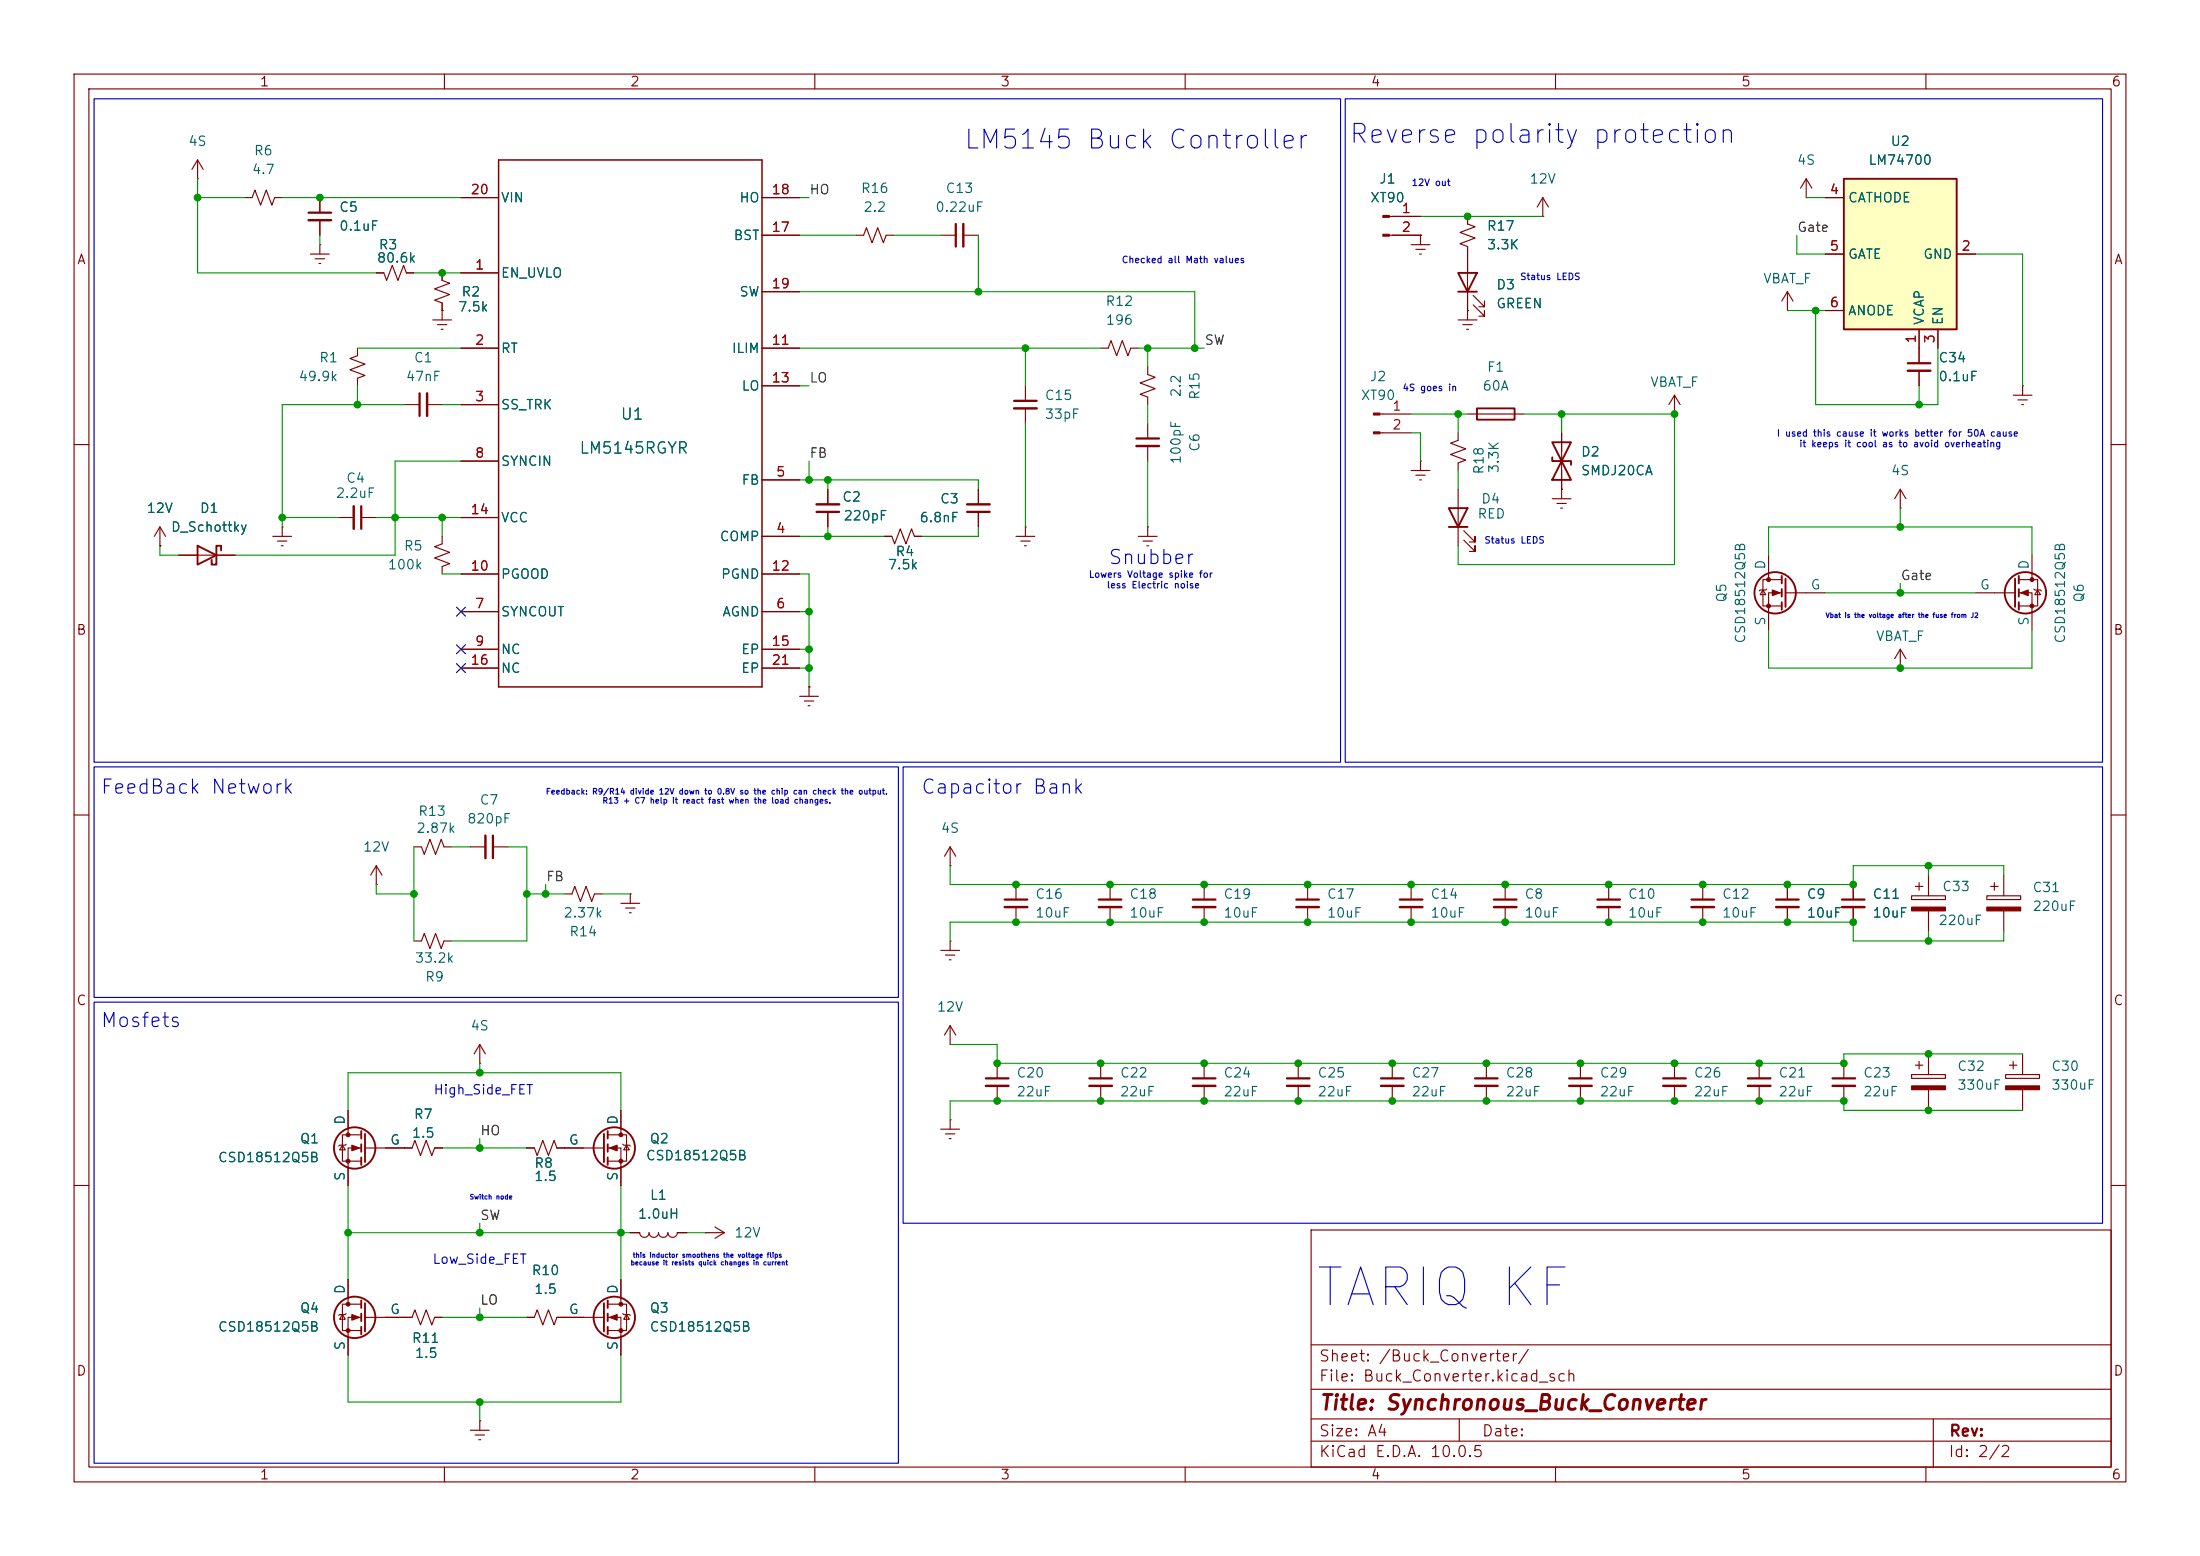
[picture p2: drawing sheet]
<svg xmlns="http://www.w3.org/2000/svg" width="297mm" height="210mm" viewBox="0 0 297 210" stroke-linecap="round" stroke-linejoin="round" font-family="sans-serif">
<g fill="none" stroke="#840000" stroke-width=".15">
<path d="M10 10h277v190h-277zM12 12h273v186h-273zM60 10v2M110 10v2M160 10v2M210 10v2M260 10v2M127 31.8h2M130 31.8h2.1M187.6 31.8h4.2M187.6 29.2h4.2M190.5 33h2.5"/>
<path d="M191.1 33.7h1.3M191.6 34.3h.3M191.8 31.8h.1M191.8 31.8v1.2M208.3 29.2h.1M208.3 26.7l-.8 1.2M208.3 26.7l.7 1.2M208.3 26.7v2.5M196.8 43.2h2.6M197.5 43.8h1.3M198 44.5h.2M198.1 41.9h.1"/>
<path d="M198.1 41.9v1.3M198.1 55.9h7.6M226.1 55.9h.1M226.1 53.3v2.6M226.1 53.3l-.8 1.3M226.1 53.3l.7 1.3M10 60h2M190.5 63.5h2.5M191.1 64.1h1.3M191.6 64.8h.3M191.8 62.2h.1M191.8 62.2v1.3"/>
<path d="M256.5 68.6h.1M256.5 66l-.7 1.3M256.5 66l.8 1.3M256.5 66v2.6M272.5 78.2h2.6v3.6h-2.6M274.3 74.9v3.3M274.6 79.5l.1 .1h.8l.1 .2M275.1 79.6l.4 .7h-.8zM285 60h2M256.5 90.2h.1M256.5 87.6v2.6M256.5 87.6l-.7 1.3"/>
<path d="M256.5 87.6l.8 1.3M266.7 80h5.3M272.5 80h1.8v5.1M10 110h2M55.9 114.3h1l.4 1 .7-2 .8 2 .8-2 .3 1h1.1M162.6 119.4v2M176.5 119.4v2M190.5 119.4v2M203.2 119.4v2M217.2 119.4v2M229.9 119.4v2M241.3 119.4v2"/>
<path d="M250.2 119.4v2M258.6 119.6h1M259.1 119.1v1M260.3 118.1v2.8M285 110h2M162.6 122.4v2.1M176.5 122.4v2.1M190.5 122.4v2.1M203.2 122.4v2.1M217.2 122.4v2.1M229.9 122.4v2.1M241.3 122.4v2.1"/>
<path d="M250.2 122.4v2.1M258.1 120.9h4.5v.5h-4.5zM260.3 122.9v2.8M46.2 154.6l.4 .6h-.8zM46.7 154.4l-.1 .2h-.8l-.1 .1M47 149.9v3.3M48.8 153.2h-2.6v3.5h2.6M48.8 154.9h-1.8v5.1M49.3 154.9h6.3l.4-1 .8 2.1 .7-2.1 .8 2.1 .4-1.1h1M64.8 143.5h.1M64.8 141v2.5M64.8 141l-.8 1.2"/>
<path d="M64.8 141l.7 1.2M71.1 154.9h1l.4 1.1 .8-2.1 .7 2.1 .8-2.1 .4 1h6.3M82 153.2h2.6v3.5h-2.6M82 154.9h1.8v5.1M83.8 149.9v3.3M84.1 154.4l.1 .2h.8l.1 .1M84.6 154.6l.4 .6h-.8zM127 152.4h2.5M127.6 153h1.3M128.1 153.7h.3M128.3 151.1h.1M128.3 151.1v1.3"/>
<path d="M162.6 143.5v2M162.6 146.6v2M175.3 143.5v2M175.3 146.6v2M188 143.5v2M188 146.6v2M200.7 143.5v2M200.7 146.6v2M213.4 143.5v2M213.4 146.6v2M226.1 143.5v2M226.1 146.6v2"/>
<path d="M258.1 145h4.5v.5h-4.5zM258.6 143.8h1M259.1 143.3v1M260.3 142.2v2.8M260.3 147.1v2.8M270.8 145h4.5v.5h-4.5zM271.3 143.8h1M271.8 143.3v1M273 142.2v2.8M273 147.1v2.8M10 160h2M46.2 177.4l.4 .7h-.8z"/>
<path d="M46.7 177.3l-.1 .1h-.8l-.1 .1M47 172.7v3.3M48.8 176h-2.6v3.6h2.6M48.8 177.8h-1.8v5.1M49.3 177.8h5.3M177 166h108v32h-108zM285 160h2M60 198v2M63.5 193h2.5M64.1 193.7h1.3M64.6 194.3h.3M64.8 191.8h.1"/>
<path d="M64.8 191.8v1.2M110 198v2M160 198v2M177 194.5h108M177 191.5h108M177 187.5h108M177 181.5h108M197 191.5v3M210 198v2M260 198v2M261 191.5v6.5"/>
</g>
<g fill="none" stroke="#840000" stroke-width=".25">
<path d="M199.4 55.1h5.1v1.5h-5.1zM272 78.1v3.8M272.5 77.7v1M272.5 79.5v1M272.5 81.3v1M48.8 152.7v1M48.8 154.4v1M48.8 156.2v1M49.3 153v3.8M81.5 153v3.8M82 152.7v1M82 154.4v1"/>
<path d="M82 156.2v1M48.8 175.5v1M48.8 177.3v1M48.8 179.1v1M49.3 175.9v3.8"/>
<circle cx="273.4" cy="80" r="2.79"/>
<circle cx="47.9" cy="154.9" r="2.79"/>
<circle cx="82.9" cy="154.9" r="2.79"/>
<circle cx="47.9" cy="177.8" r="2.79"/>
</g>
<g fill="#840000" stroke="#840000" stroke-width=".15">
<path d="M47.5 177.4l1 .4-1 .4z"/>
<path d="M258.1 122.4h4.5v.5h-4.5z"/>
<path d="M186.7 29.1h.9v.2h-.9z"/>
<path d="M186.7 31.6h.9v.3h-.9z"/>
<path d="M82.3 154.9l1-.3v.7z"/>
<path d="M47.5 154.6l1 .3-1 .4z"/>
<path d="M272.8 80l1-.4v.8z"/>
<path d="M270.8 146.6h4.5v.5h-4.5z"/>
<path d="M258.1 146.6h4.5v.5h-4.5z"/>
<circle cx="47" cy="176" r=".25"/>
<circle cx="47" cy="179.6" r=".25"/>
<circle cx="83.8" cy="153.2" r=".25"/>
<circle cx="83.8" cy="156.7" r=".25"/>
<circle cx="47" cy="153.2" r=".25"/>
<circle cx="47" cy="156.7" r=".25"/>
<circle cx="274.3" cy="78.2" r=".25"/>
<circle cx="274.3" cy="81.8" r=".25"/>
</g>
<g fill="none" stroke="#840000" stroke-width=".3">
<path d="M129 30.2v3.1M161 121.4h3.1M175 121.4h3.1M189 121.4h3M201.7 121.4h3M215.6 121.4h3.1M228.3 121.4h3.1M239.8 121.4h3M248.7 121.4h3M161 145.5h3.1M173.7 145.5h3.1M186.4 145.5h3.1"/>
<path d="M199.1 145.5h3.1M211.8 145.5h3.1M224.5 145.5h3.1"/>
</g>
<g fill="none" stroke="#840000" stroke-width=".33">
<path d="M130 30.2v3.1M161 122.4h3.1M175 122.4h3.1M189 122.4h3M201.7 122.4h3M215.6 122.4h3.1M228.3 122.4h3.1M239.8 122.4h3M248.7 122.4h3M161 146.6h3.1M173.7 146.6h3.1M186.4 146.6h3.1"/>
<path d="M199.1 146.6h3.1M211.8 146.6h3.1M224.5 146.6h3.1"/>
</g>
<path d="M248.9 24.1h15.3v20.4h-15.3z" fill="#ffffc2"/>
<g fill="none" stroke="#840000" stroke-width=".25">
<path d="M196.8 36.8h2.6l-1.3 2.6zM196.8 39.4h2.6M248.9 24.1h15.3v20.4h-15.3zM209.5 59.7h2.6l-2.6 5.1h2.6zM26.7 73.7l2.5 1.2-2.5 1.3zM29.8 74.3v-.6h-.6v2.5h-.6v-.6M195.6 68.6h2.5l-1.3 2.5zM195.6 71.1h2.5M209.5 61.7v.5h2.6v.5M240.5 77.7v1M240.5 79.5v1M241 78.1v3.8"/>
<path d="M240.5 81.3v1M81.5 175.9v3.8M82 175.5v1M82 177.3v1M82 179.1v1"/>
<circle cx="239.6" cy="80" r="2.79"/>
<circle cx="82.9" cy="177.8" r="2.79"/>
</g>
<g fill="none" stroke="#840000" stroke-width=".15">
<path d="M26.7 24.1h.1M26.7 21.6l-.8 1.3M26.7 21.6l.7 1.3M26.7 21.6v2.5M33 26.7h1l.4-1 .8 2 .7-2 .8 2 .4-1h1M41.9 34.3h2.5M42.5 34.9h1.3M43.1 35.6h.2M43.2 33h.1M43.2 26.7v2M43.2 29.7v2.1M43.2 33v1.3"/>
<path d="M50.8 36.8h1l.4 1 .8-2 .7 2 .8-2 .4 1h1M59.7 36.8v1l1 .4-2 .8 2 .8-2 .7 1 .4v2.3M62.2 26.7h5.1M62.2 36.8h5.1M102.9 26.7h5M102.9 31.8h5M102.9 39.4h5M115.6 31.8h1l.4-1.1 .7 2.1 .8-2.1 .8 2.1 .3-1h1M188 31.8h3.8M188 29.2h3.8M191.8 31.8h.1M198.1 29.2v1l1 .4-2 .8 2 .7-2 .8 1 .4v8.6"/>
<path d="M198.9 39.9l1.5 1.5v-.8v.8h-.8M241.3 39.4l-.8 1.2M241.3 39.4l.8 1.2M241.3 39.4v2.5M243.8 26.7h.1M243.8 24.1l-.7 1.3M243.8 24.1l.8 1.3M243.8 24.1v2.6M246.4 34.3h2.5M246.4 26.7h2.5M264.2 34.3h2.5M48.3 47v1l-1.1 .4 2.1 .7-2.1 .8 2.1 .8-1 .4v1"/>
<path d="M54.6 54.6h2M57.7 54.6h2M58.4 43.2h2.6M59.1 43.8h1.2M59.6 44.5h.2M59.7 41.9h.1M62.2 54.6h5.1M62.2 47h5.1M102.9 47h5M102.9 52.1h5M138.4 52.1v2M138.4 55.1v2.1"/>
<path d="M148.6 47h1l.4-1 .7 2 .8-2 .8 2 .4-1h1M154.9 49.5v1l1.1 .4-2.1 .8 2.1 .8-2.1 .7 1 .4v1M154.9 57.2v2M186.3 55.9h4.2M186.3 58.4h4.2M196.8 58.4v1l-1 .4 2.1 .8-2.1 .7 2.1 .8-1.1 .4v1M198.1 41.9h.1M198.9 41.1l1.5 1.6v-.8v.8h-.8M210.8 58.4v8.9M241.3 41.9h.1M246.4 41.9h2.5M259.1 44.5v4.5"/>
<path d="M259.1 50v2.1M261.6 44.5v2.5M271.8 53.3h2.5M272.4 54h1.3M272.9 54.6h.3M273 52.1h.1M273 52.1v1.2M21.6 73.7h.1M21.6 71.1l-.8 1.3M21.6 71.1l.8 1.3M21.6 71.1v2.6M24.1 74.9h7.6"/>
<path d="M36.8 72.4h2.6M37.5 73h1.2M38 73.7h.2M38.1 71.1h.1M38.1 71.1v1.3M45.7 69.9h2.1M48.8 69.9h2M59.7 72.4v1l-1 .4 2 .7-2 .8 2 .8-1 .4v1M62.2 62.2h5.1M62.2 77.5h5.1M62.2 69.9h5.1M102.9 72.4h5"/>
<path d="M102.9 64.8h5M102.9 77.5h5M111.8 66v2.1M111.8 69.1v2M119.4 72.4h1l.4 1 .7-2 .8 2 .8-2 .3 1h1.1M132.1 66v2.1M132.1 69.1v2M137.2 72.4h2.5M137.8 73h1.3M138.3 73.7h.3M138.4 71.1h.1M138.4 71.1v1.3"/>
<path d="M153.7 72.4h2.5M154.3 73h1.3M154.8 73.7h.3M154.9 71.1h.1M154.9 60.2v2M154.9 71.1v1.3M196.8 66v7.7M197.6 72.9l1.5 1.5v-.7v.7h-.7M197.6 71.6l1.5 1.6v-.8v.8h-.7M209.5 67.3h2.6M210.2 67.9h1.3M210.7 68.6h.2"/>
<path d="M210.8 66h.1M238 79.6l.4 .7h-.8zM238.5 79.5l-.1 .1h-.8l-.1 .2M238.8 74.9v3.3M240.5 78.2h-2.5v3.6h2.5M62.2 82.6h5.1M62.2 87.6h5.1M62.2 90.2h5.1M102.9 82.6h5M102.9 87.6h5M102.9 90.2h5M107.9 94h2.6"/>
<path d="M108.6 94.6h1.3M109.1 95.3h.2M109.2 92.7h.1M109.2 92.7v1.3M240.5 80h-1.7v5.1M241 80h5.4M50.8 119.4h.1M50.8 116.8l-.8 1.3M50.8 116.8l.8 1.3M50.8 116.8v2.6M63.5 114.3h2M66.5 114.3h2.1"/>
<path d="M128.3 116.8h.1M128.3 114.3v2.5M128.3 114.3l-.8 1.3M128.3 114.3l.7 1.3M137.2 119.4v2M149.9 119.4v2M241.3 119.4v2M250.2 119.4v2M268.7 119.6h1M269.2 119.1v1M270.5 118.1v2.8M55.9 127h1l.4-1 .7 2 .8-2 .8 2 .3-1h1.1"/>
<path d="M76.2 120.7h1l.4-1.1 .8 2.1 .7-2.1 .8 2.1 .4-1h1M83.8 121.9h2.6M84.5 122.6h1.2M85 123.2h.2M85.1 120.7h.1M85.1 120.7v1.2M127 128.3h2.5M127.6 128.9h1.3M128.1 129.5h.3M128.3 127h.1M128.3 127v1.3M128.3 138.4v2.6"/>
<path d="M128.3 138.4l-.8 1.3M128.3 138.4l.7 1.3M137.2 122.4v2.1M149.9 122.4v2.1M241.3 122.4v2.1M250.2 122.4v2.1M268.2 120.9h4.6v.5h-4.6zM270.5 122.9v2.8M47 149.9v2.5M47 157.5v2.5M52.1 154.9h3.5M58.7 154.9h1"/>
<path d="M71.1 154.9h1M75.2 154.9h3.5M83.8 149.9v2.5M83.8 157.5v2.5M128.3 141h.1M134.6 143.5v2M134.6 146.6v2M148.6 143.5v2M148.6 146.6v2M237.5 143.5v2M237.5 146.6v2M248.9 143.5v2"/>
<path d="M248.9 146.6v2M47 172.7v2.6M52.1 177.8h3.5l.4-1 .8 2 .7-2 .8 2 .4-1h1M71.1 177.8h1l.4-1 .8 2 .7-2 .8 2 .4-1h6.3M82 176h2.6v3.6h-2.6M82 177.8h1.8v5.1M83.8 172.7v3.3M84.1 177.3l.1 .1h.8l.1 .1M84.6 177.4l.4 .7h-.8zM85.1 166.4h1.3a.64 .64 0 0 0 .6 .6 .64 .64 0 0 0 .6-.6 .64 .64 0 0 0 .7 .6 .64 .64 0 0 0 .6-.6 .64 .64 0 0 0 .6 .6 .64 .64 0 0 0 .7-.6 .64 .64 0 0 0 .6 .6 .64 .64 0 0 0 .6-.6h1.3M95.2 166.4h.1M95.2 166.4h2.6"/>
<path d="M96.5 165.6l1.3 .8M97.8 166.4l-1.3 .7M47 180.3v2.6"/>
</g>
<g fill="none" stroke="#840000" stroke-width=".3">
<path d="M41.7 28.7h3M56.6 53.1v3M136.9 54.1h3.1M153.4 59.2h3.1M257.6 49h3M48.8 68.3v3.1M110.2 69.1h3.1M130.6 69.1h3M66.5 112.8v3M135.6 121.4h3.1M148.3 121.4h3.1M133.1 145.5h3"/>
<path d="M147.1 145.5h3M236 145.5h3M247.4 145.5h3"/>
</g>
<g fill="none" stroke="#840000" stroke-width=".33">
<path d="M41.7 29.7h3M57.7 53.1v3M136.9 55.1h3.1M257.6 50h3M47.8 68.3v3.1M110.2 68.1h3.1M130.6 68.1h3M153.4 60.2h3.1M65.5 112.8v3M135.6 122.4h3.1M148.3 122.4h3.1M133.1 146.6h3"/>
<path d="M147.1 146.6h3M236 146.6h3M247.4 146.6h3"/>
</g>
<g fill="#840000" stroke="#840000" stroke-width=".15">
<path d="M268.2 122.4h4.6v.5h-4.6z"/>
<path d="M185.4 55.8h.9v.2h-.9z"/>
<path d="M185.4 58.3h.9v.2h-.9z"/>
<path d="M239.3 79.6l1 .4-1 .4z"/>
<path d="M82.3 177.8l1-.4v.8z"/>
<circle cx="238.8" cy="78.2" r=".25"/>
<circle cx="238.8" cy="81.8" r=".25"/>
<circle cx="83.8" cy="176" r=".25"/>
<circle cx="83.8" cy="179.6" r=".25"/>
</g>
<path d="M67.3 21.6h35.6v71.1h-35.6z" fill="none" stroke="#840000" stroke-width=".2"/>
<g fill="none" stroke="#009600" stroke-width=".15">
<path d="M26.7 26.7h6.3M26.7 24.1v12.7h24.1M38.1 26.7h24.1M43.2 31.8v1.2M55.9 36.8h6.3M107.9 26.7h1.3M107.9 39.4h53.4v7.6M107.9 31.8h7.7M120.6 31.8h6.4M132.1 31.8v7.6M191.8 29.2h16.5M242.6 31.8v2.5h3.8"/>
<path d="M243.8 26.7h2.6M266.7 34.3h6.3v17.8M48.3 47h13.9M48.3 52.1v2.5M54.6 54.6h-16.5v16.5M59.7 54.6h2.5M107.9 47h40.7M107.9 52.1h1.3M138.4 47v5.1M138.4 57.2v13.9M153.7 47h8.9M154.9 47v2.5"/>
<path d="M154.9 54.6v2.6M190.5 55.9h7.6M190.5 58.4h1.3v3.8M196.8 55.9v2.5M205.7 55.9h20.4v20.3h-29.3v-2.5M210.8 55.9v2.5M241.3 41.9h5.1M245.1 41.9v12.7h16.5v-7.6M259.1 52.1v2.5M21.6 73.7v1.2h2.5M38.1 69.9h7.6M50.8 69.9h11.4"/>
<path d="M59.7 77.5h2.5M59.7 69.9v2.5M62.2 62.2h-8.9v12.7h-21.6M107.9 77.5h1.3v15.2M107.9 64.8h24.2v1.2M107.9 72.4h11.5M109.2 62.2v2.6M111.8 64.8v1.2M111.8 71.1v1.3M132.1 71.1v1.3h-7.6M154.9 62.2v8.9M196.8 63.5v2.5"/>
<path d="M238.8 74.9v-3.8h35.5v3.8M256.5 68.6v2.5M256.5 78.7v1.3M107.9 90.2h1.3M107.9 87.6h1.3M107.9 82.6h1.3M238.8 85.1v5.1h35.5v-5.1M246.4 80h20.3M50.8 119.4v1.3h5.1M55.9 114.3v12.7M61 114.3h2.5M68.6 114.3h2.5v12.7h-10.1"/>
<path d="M73.7 119.4v1.3M128.3 116.8v2.6h121.9v-2.6h20.3v1.3M260.3 116.8v1.3M71.1 120.7h5.1M81.3 120.7h3.8M260.3 125.7v1.3M270.5 125.7v1.3h-20.3v-2.5h-121.9v2.5M47 149.9v-5.1h36.8v5.1M59.7 154.9h11.4M64.8 143.5v1.3M64.8 153.7v1.2M128.3 141h6.3v2.5h114.3v-1.3h24.1"/>
<path d="M273 149.9h-24.1v-1.3h-120.6v2.5M47 160v12.7M47 166.4h38.1M59.7 177.8h11.4M64.8 165.1v1.3M64.8 176.5v1.3M83.8 160v12.7M92.7 166.4h2.5M47 182.9v6.3h36.8v-6.3M64.8 189.2v2.6"/>
</g>
<path d="M61.6 81.9l1.2 1.3M61.6 89.6l1.2 1.2M61.6 87l1.2 1.2M62.8 81.9l-1.2 1.3M62.8 89.6l-1.2 1.2M62.8 87l-1.2 1.2" fill="none" stroke="#000084" stroke-width=".15"/>
<path d="M12.7 13.3h168.3v89.6h-168.3zM181.6 13.3h102.2v89.6h-102.2zM12.7 103.5h108.6v31.1h-108.6zM121.9 103.5h161.9v61.6h-161.9zM12.7 135.3h108.6v62.2h-108.6z" fill="none" stroke="#0000c2" stroke-width=".15"/>
<g fill="#009600" stroke="#009600" stroke-width=".14">
<circle cx="226.1" cy="148.6" r=".46"/>
<circle cx="226.1" cy="143.5" r=".46"/>
<circle cx="190.5" cy="119.4" r=".46"/>
<circle cx="190.5" cy="124.5" r=".46"/>
<circle cx="188" cy="143.5" r=".46"/>
<circle cx="213.4" cy="143.5" r=".46"/>
<circle cx="200.7" cy="148.6" r=".46"/>
<circle cx="213.4" cy="148.6" r=".46"/>
<circle cx="200.7" cy="143.5" r=".46"/>
<circle cx="203.2" cy="124.5" r=".46"/>
<circle cx="203.2" cy="119.4" r=".46"/>
<circle cx="188" cy="148.6" r=".46"/>
<circle cx="229.9" cy="119.4" r=".46"/>
<circle cx="217.2" cy="124.5" r=".46"/>
<circle cx="217.2" cy="119.4" r=".46"/>
<circle cx="229.9" cy="124.5" r=".46"/>
<circle cx="241.3" cy="124.5" r=".46"/>
<circle cx="241.3" cy="119.4" r=".46"/>
<circle cx="260.3" cy="116.8" r=".46"/>
<circle cx="248.9" cy="148.6" r=".46"/>
<circle cx="248.9" cy="143.5" r=".46"/>
<circle cx="237.5" cy="143.5" r=".46"/>
<circle cx="237.5" cy="148.6" r=".46"/>
<circle cx="260.3" cy="142.2" r=".46"/>
<circle cx="260.3" cy="149.9" r=".46"/>
<circle cx="250.2" cy="119.4" r=".46"/>
<circle cx="250.2" cy="124.5" r=".46"/>
<circle cx="137.2" cy="119.4" r=".46"/>
<circle cx="137.2" cy="124.5" r=".46"/>
<circle cx="134.6" cy="148.6" r=".46"/>
<circle cx="134.6" cy="143.5" r=".46"/>
<circle cx="148.6" cy="148.6" r=".46"/>
<circle cx="148.6" cy="143.5" r=".46"/>
<circle cx="149.9" cy="119.4" r=".46"/>
<circle cx="149.9" cy="124.5" r=".46"/>
<circle cx="175.3" cy="148.6" r=".46"/>
<circle cx="162.6" cy="143.5" r=".46"/>
<circle cx="162.6" cy="148.6" r=".46"/>
<circle cx="175.3" cy="143.5" r=".46"/>
<circle cx="176.5" cy="119.4" r=".46"/>
<circle cx="162.6" cy="124.5" r=".46"/>
<circle cx="162.6" cy="119.4" r=".46"/>
<circle cx="176.5" cy="124.5" r=".46"/>
<circle cx="260.3" cy="127" r=".46"/>
<circle cx="210.8" cy="55.9" r=".46"/>
<circle cx="226.1" cy="55.9" r=".46"/>
<circle cx="198.1" cy="29.2" r=".46"/>
<circle cx="196.8" cy="55.9" r=".46"/>
<circle cx="256.5" cy="90.2" r=".46"/>
<circle cx="256.5" cy="80" r=".46"/>
<circle cx="245.1" cy="41.9" r=".46"/>
<circle cx="259.1" cy="54.6" r=".46"/>
<circle cx="256.5" cy="71.1" r=".46"/>
<circle cx="73.7" cy="120.7" r=".46"/>
<circle cx="55.9" cy="120.7" r=".46"/>
<circle cx="71.1" cy="120.7" r=".46"/>
<circle cx="109.2" cy="90.2" r=".46"/>
<circle cx="109.2" cy="87.6" r=".46"/>
<circle cx="109.2" cy="82.6" r=".46"/>
<circle cx="111.8" cy="64.8" r=".46"/>
<circle cx="109.2" cy="64.8" r=".46"/>
<circle cx="111.8" cy="72.4" r=".46"/>
<circle cx="138.4" cy="47" r=".46"/>
<circle cx="26.7" cy="26.7" r=".46"/>
<circle cx="43.2" cy="26.7" r=".46"/>
<circle cx="59.7" cy="69.9" r=".46"/>
<circle cx="48.3" cy="54.6" r=".46"/>
<circle cx="59.7" cy="36.8" r=".46"/>
<circle cx="53.3" cy="69.9" r=".46"/>
<circle cx="38.1" cy="69.9" r=".46"/>
<circle cx="64.8" cy="189.2" r=".46"/>
<circle cx="64.8" cy="177.8" r=".46"/>
<circle cx="64.8" cy="166.4" r=".46"/>
<circle cx="83.8" cy="166.4" r=".46"/>
<circle cx="64.8" cy="144.8" r=".46"/>
<circle cx="47" cy="166.4" r=".46"/>
<circle cx="64.8" cy="154.9" r=".46"/>
<circle cx="161.3" cy="47" r=".46"/>
<circle cx="154.9" cy="47" r=".46"/>
<circle cx="132.1" cy="39.4" r=".46"/>
</g>
<text font-size="5.1" fill="#0000c2" x="177.1" y="177.6">TARIQ KF</text>
<g font-size="2.5" fill="#0000c2">
<text x="129.9" y="20.7">LM5145 Buck Controller</text>
<text x="182" y="20">Reverse polarity protection</text>
</g>
<text font-size="2" fill="#840000" x="178" y="190.8">Title: Synchronous_Buck_Converter</text>
<g font-size="1.9" fill="#0000c2">
<text x="149.5" y="76.6">Snubber</text>
<text x="13.5" y="107.6">FeedBack Network</text>
<text x="124.2" y="107.6">Capacitor Bank</text>
<text x="13.5" y="139.1">Mosfets</text>
</g>
<g font-size="1.5" fill="#006464">
<text x="83.7" y="57">U1</text>
<text x="78.1" y="61.6">LM5145RGYR</text>
</g>
<g font-size="1.5" fill="#840000">
<text x="178" y="184.1">Sheet: /Buck_Converter/</text>
<text x="178" y="186.8">File: Buck_Converter.kicad_sch</text>
<text x="178" y="197">KiCad E.D.A. 10.0.5</text>
<text x="178" y="194.2">Size: A4</text>
<text x="200" y="194.2">Date:</text>
<text x="263" y="197">Id: 2/2</text>
<text x="263" y="194.2">Rev:</text>
</g>
<g font-size="1.3" fill="#840000">
<text x="35" y="12">1</text>
<text x="85" y="12">2</text>
<text x="135" y="12">3</text>
<text x="185" y="12">4</text>
<text x="235" y="12">5</text>
<text x="285" y="12">6</text>
<text x="10.3" y="36">A</text>
<text x="285.3" y="36">A</text>
<text x="10.2" y="86">B</text>
<text x="285.2" y="86">B</text>
<text x="10.2" y="136">C</text>
<text x="285.2" y="136">C</text>
<text x="10.2" y="186">D</text>
<text x="285.2" y="186">D</text>
<text x="35" y="200">1</text>
<text x="85" y="200">2</text>
<text x="135" y="200">3</text>
<text x="185" y="200">4</text>
<text x="235" y="200">5</text>
<text x="285" y="200">6</text>
</g>
<g font-size="1.3" fill="#006464">
<text x="25.3" y="20">4S</text>
<text x="33.9" y="23.8">4.7</text>
<text x="34.2" y="21.3">R6</text>
<text x="242.5" y="22.6">4S</text>
<text x="252.1" y="22.6">LM74700</text>
<text x="255.1" y="20">U2</text>
<text x="45.7" y="28.9">C5</text>
<text x="67.5" y="27.6">VIN</text>
<text x="99.7" y="27.6">HO</text>
<text x="116.1" y="26.4">R16</text>
<text x="116.5" y="28.9">2.2</text>
<text x="126.2" y="28.9">0.22uF</text>
<text x="127.6" y="26.4">C13</text>
<text x="184.9" y="27.6">XT90</text>
<text x="186.1" y="25.1">J1</text>
<text x="206.4" y="25.1">12V</text>
<text x="249.4" y="27.6">CATHODE</text>
<text x="45.7" y="31.4">0.1uF</text>
<text x="50.8" y="35.8">80.6k</text>
<text x="51" y="34">R3</text>
<text x="98.9" y="32.7">BST</text>
<text x="200.6" y="31.4">R17</text>
<text x="200.6" y="34">3.3K</text>
<text x="249.4" y="35.3">GATE</text>
<text x="259.6" y="35.3">GND</text>
<text x="62.2" y="40.3">R2</text>
<text x="67.5" y="37.8">EN_UVLO</text>
<text x="99.7" y="40.3">SW</text>
<text x="149.2" y="41.6">R12</text>
<text x="201.9" y="39.4">D3</text>
<text x="201.9" y="41.9">GREEN</text>
<text x="237.9" y="38.6">VBAT_F</text>
<text x="61.7" y="42.4">7.5k</text>
<text x="67.5" y="48">RT</text>
<text x="98.7" y="48">ILIM</text>
<text x="149.2" y="44.1">196</text>
<text x="249.4" y="42.9">ANODE</text>
<text x="260" y="44" transform="rotate(-90 260 44)">VCAP</text>
<text x="262.6" y="44" transform="rotate(-90 262.6 44)">EN</text>
<text x="40.2" y="51.8">49.9k</text>
<text x="43" y="49.2">R1</text>
<text x="54.7" y="51.8">47nF</text>
<text x="55.8" y="49.2">C1</text>
<text x="100" y="53">LO</text>
<text x="159.7" y="53.7" transform="rotate(-90 159.7 53.7)">2.2</text>
<text x="184.8" y="51.8">J2</text>
<text x="200" y="53">60A</text>
<text x="200.7" y="50.5">F1</text>
<text x="222.7" y="52.5">VBAT_F</text>
<text x="261.6" y="49.2">C34</text>
<text x="261.6" y="51.8">0.1uF</text>
<text x="67.5" y="55.6">SS_TRK</text>
<text x="141" y="54.3">C15</text>
<text x="141" y="56.8">33pF</text>
<text x="162.3" y="54" transform="rotate(-90 162.3 54)">R15</text>
<text x="183.6" y="54.3">XT90</text>
<text x="46.6" y="65.5">C4</text>
<text x="67.5" y="63.2">SYNCIN</text>
<text x="100" y="65.7">FB</text>
<text x="159.7" y="62.8" transform="rotate(-90 159.7 62.8)">100pF</text>
<text x="162.3" y="61.1" transform="rotate(-90 162.3 61.1)">C6</text>
<text x="200.6" y="64.1" transform="rotate(-90 200.6 64.1)">R18</text>
<text x="202.6" y="64" transform="rotate(-90 202.6 64)">3.3K</text>
<text x="213.3" y="61.9">D2</text>
<text x="213.3" y="64.5">SMDJ20CA</text>
<text x="255.2" y="64.5">4S</text>
<text x="19.7" y="69.5">12V</text>
<text x="26.9" y="69.5">D1</text>
<text x="45.2" y="67.5">2.2uF</text>
<text x="67.5" y="70.8">VCC</text>
<text x="113.6" y="68">C2</text>
<text x="113.8" y="70.6">220pF</text>
<text x="124" y="70.8">6.8nF</text>
<text x="126.8" y="68.3">C3</text>
<text x="199.4" y="70.3">RED</text>
<text x="199.9" y="68.3">D4</text>
<text x="23" y="72.1">D_Schottky</text>
<text x="52.3" y="77.2">100k</text>
<text x="54.4" y="74.6">R5</text>
<text x="97.1" y="73.4">COMP</text>
<text x="119.8" y="77.2">7.5k</text>
<text x="120.8" y="75.4">R4</text>
<text x="238.6" y="77" transform="rotate(-90 238.6 77)">D</text>
<text x="274.2" y="77" transform="rotate(-90 274.2 77)">D</text>
<text x="67.5" y="83.5">SYNCOUT</text>
<text x="67.5" y="78.4">PGOOD</text>
<text x="97.2" y="78.4">PGND</text>
<text x="97.4" y="83.5">AGND</text>
<text x="233.4" y="81.4" transform="rotate(-90 233.4 81.4)">Q5</text>
<text x="244.3" y="79.9">G</text>
<text x="267.2" y="79.9">G</text>
<text x="281.6" y="81.4" transform="rotate(-90 281.6 81.4)">Q6</text>
<text x="67.5" y="88.6">NC</text>
<text x="100" y="88.6">EP</text>
<text x="235.9" y="86.9" transform="rotate(-90 235.9 86.9)">CSD18512Q5B</text>
<text x="238.6" y="84.6" transform="rotate(-90 238.6 84.6)">S</text>
<text x="253.2" y="86.8">VBAT_F</text>
<text x="274.2" y="84.6" transform="rotate(-90 274.2 84.6)">S</text>
<text x="279.1" y="86.9" transform="rotate(-90 279.1 86.9)">CSD18512Q5B</text>
<text x="67.5" y="91.1">NC</text>
<text x="100" y="91.1">EP</text>
<text x="56.1" y="112.7">2.87k</text>
<text x="56.4" y="110.4">R13</text>
<text x="63" y="111.5">820pF</text>
<text x="64.7" y="108.9">C7</text>
<text x="126.9" y="112.7">4S</text>
<text x="48.9" y="115.3">12V</text>
<text x="76" y="124.2">2.37k</text>
<text x="139.7" y="121.6">C16</text>
<text x="139.7" y="124.2">10uF</text>
<text x="152.4" y="121.6">C18</text>
<text x="152.4" y="124.2">10uF</text>
<text x="165.1" y="121.6">C19</text>
<text x="165.1" y="124.2">10uF</text>
<text x="179.1" y="121.6">C17</text>
<text x="179.1" y="124.2">10uF</text>
<text x="193" y="121.6">C14</text>
<text x="193" y="124.2">10uF</text>
<text x="205.7" y="121.6">C8</text>
<text x="205.7" y="124.2">10uF</text>
<text x="219.7" y="121.6">C10</text>
<text x="219.7" y="124.2">10uF</text>
<text x="232.4" y="121.6">C12</text>
<text x="232.4" y="124.2">10uF</text>
<text x="243.8" y="121.6">C9</text>
<text x="243.8" y="124.2">10uF</text>
<text x="252.7" y="121.6">C11</text>
<text x="252.7" y="124.2">10uF</text>
<text x="261.6" y="125.2">220uF</text>
<text x="262.1" y="120.6">C33</text>
<text x="274.3" y="120.7">C31</text>
<text x="274.3" y="123.3">220uF</text>
<text x="55.9" y="130.2">33.2k</text>
<text x="76.8" y="126.7">R14</text>
<text x="57.3" y="132.8">R9</text>
<text x="126.4" y="136.9">12V</text>
<text x="63.4" y="139.4">4S</text>
<text x="137.1" y="145.7">C20</text>
<text x="137.1" y="148.3">22uF</text>
<text x="151.1" y="145.7">C22</text>
<text x="151.1" y="148.3">22uF</text>
<text x="165.1" y="145.7">C24</text>
<text x="165.1" y="148.3">22uF</text>
<text x="177.8" y="145.7">C25</text>
<text x="177.8" y="148.3">22uF</text>
<text x="190.5" y="145.7">C27</text>
<text x="190.5" y="148.3">22uF</text>
<text x="203.2" y="145.7">C28</text>
<text x="203.2" y="148.3">22uF</text>
<text x="215.9" y="145.7">C29</text>
<text x="215.9" y="148.3">22uF</text>
<text x="228.6" y="145.7">C26</text>
<text x="228.6" y="148.3">22uF</text>
<text x="240" y="145.7">C21</text>
<text x="240" y="148.3">22uF</text>
<text x="251.4" y="145.7">C23</text>
<text x="251.4" y="148.3">22uF</text>
<text x="264.1" y="144.9">C32</text>
<text x="264.1" y="147.4">330uF</text>
<text x="276.8" y="144.9">C30</text>
<text x="276.8" y="147.4">330uF</text>
<text x="40.4" y="154.6">Q1</text>
<text x="46.9" y="151.9" transform="rotate(-90 46.9 151.9)">D</text>
<text x="52.6" y="154.8">G</text>
<text x="55.5" y="153.9">1.5</text>
<text x="55.8" y="151.3">R7</text>
<text x="76.7" y="154.8">G</text>
<text x="83.7" y="151.9" transform="rotate(-90 83.7 151.9)">D</text>
<text x="87.6" y="154.6">Q2</text>
<text x="29.3" y="157.2">CSD18512Q5B</text>
<text x="46.9" y="159.5" transform="rotate(-90 46.9 159.5)">S</text>
<text x="72" y="159.7">1.5</text>
<text x="72" y="157.9">R8</text>
<text x="83.7" y="159.5" transform="rotate(-90 83.7 159.5)">S</text>
<text x="87.1" y="156.9">CSD18512Q5B</text>
<text x="86" y="164.8">1.0uH</text>
<text x="87.7" y="162.3">L1</text>
<text x="99" y="167.3">12V</text>
<text x="71.7" y="172.4">R10</text>
<text x="40.4" y="177.5">Q4</text>
<text x="46.9" y="174.8" transform="rotate(-90 46.9 174.8)">D</text>
<text x="52.6" y="177.7">G</text>
<text x="72" y="175">1.5</text>
<text x="76.7" y="177.7">G</text>
<text x="83.7" y="174.8" transform="rotate(-90 83.7 174.8)">D</text>
<text x="87.6" y="177.5">Q3</text>
<text x="29.3" y="180">CSD18512Q5B</text>
<text x="46.9" y="182.3" transform="rotate(-90 46.9 182.3)">S</text>
<text x="55.5" y="181.6">R11</text>
<text x="55.9" y="183.6">1.5</text>
<text x="83.7" y="182.3" transform="rotate(-90 83.7 182.3)">S</text>
<text x="87.6" y="180">CSD18512Q5B</text>
</g>
<g font-size="1.3" fill="#a90000">
<text x="63.4" y="26.5">20</text>
<text x="104.1" y="26.5">18</text>
<text x="189.1" y="29.1">1</text>
<text x="246.9" y="26.5">4</text>
<text x="104.1" y="31.6">17</text>
<text x="189.1" y="31.6">2</text>
<text x="246.9" y="34.2">5</text>
<text x="264.7" y="34.2">2</text>
<text x="64" y="36.7">1</text>
<text x="104.1" y="39.2">19</text>
<text x="246.9" y="41.8">6</text>
<text x="64" y="46.9">2</text>
<text x="104.1" y="46.9">11</text>
<text x="258.9" y="46.5" transform="rotate(-90 258.9 46.5)">1</text>
<text x="261.5" y="46.5" transform="rotate(-90 261.5 46.5)">3</text>
<text x="104.1" y="51.9">13</text>
<text x="64" y="54.5">3</text>
<text x="187.9" y="55.7">1</text>
<text x="187.9" y="58.3">2</text>
<text x="64" y="62.1">8</text>
<text x="104.7" y="64.6">5</text>
<text x="63.4" y="69.7">14</text>
<text x="63.4" y="77.3">10</text>
<text x="104.1" y="77.3">12</text>
<text x="104.7" y="72.3">4</text>
<text x="64" y="82.4">7</text>
<text x="104.7" y="82.4">6</text>
<text x="64" y="87.5">9</text>
<text x="104.1" y="87.5">15</text>
<text x="63.4" y="90">16</text>
<text x="104.1" y="90">21</text>
</g>
<g font-size="1.3" fill="#0f0f0f">
<text x="109.2" y="26.5">HO</text>
<text x="242.5" y="31.6">Gate</text>
<text x="162.5" y="46.9">SW</text>
<text x="109.2" y="51.9">LO</text>
<text x="109.2" y="62.1">FB</text>
<text x="256.5" y="78.6">Gate</text>
<text x="73.6" y="119.3">FB</text>
<text x="64.7" y="153.5">HO</text>
<text x="64.7" y="165">SW</text>
<text x="64.7" y="176.4">LO</text>
</g>
<g font-size="1.3" fill="#0000c2">
<text x="58.4" y="148">High_Side_FET</text>
<text x="58.3" y="170.9">Low_Side_FET</text>
</g>
<g font-size=".9" fill="#0000c2">
<text x="190.5" y="25.3">12V out</text>
<text x="151.4" y="35.7">Checked all Math values</text>
<text x="205.1" y="38">Status LEDS</text>
<text x="189.3" y="53">4S goes in</text>
<text x="239.8" y="59.1">I used this cause it works better for 50A cause</text>
<text x="242.8" y="60.6">it keeps it cool as to avoid overheating</text>
<text x="200.3" y="73.6">Status LEDS</text>
<text x="146.9" y="78.2">Lowers Voltage spike for</text>
<text x="149.3" y="79.6">less Electric noise</text>
</g>
<g font-size=".8" fill="#0000c2">
<text x="73.6" y="107.4">Feedback: R9/R14 divide 12V down to 0.8V so the chip can check the output.</text>
<text x="81.3" y="108.6">R13 + C7 help it react fast when the load changes.</text>
</g>
<g font-size=".6" fill="#0000c2">
<text x="246.4" y="83.5">Vbat is the voltage after the fuse from J2</text>
<text x="63.3" y="162">Switch node</text>
<text x="85.1" y="170.9">because it resists quick changes in current</text>
<text x="85.4" y="169.9">this inductor smoothens the voltage flips</text>
</g>
</svg>
